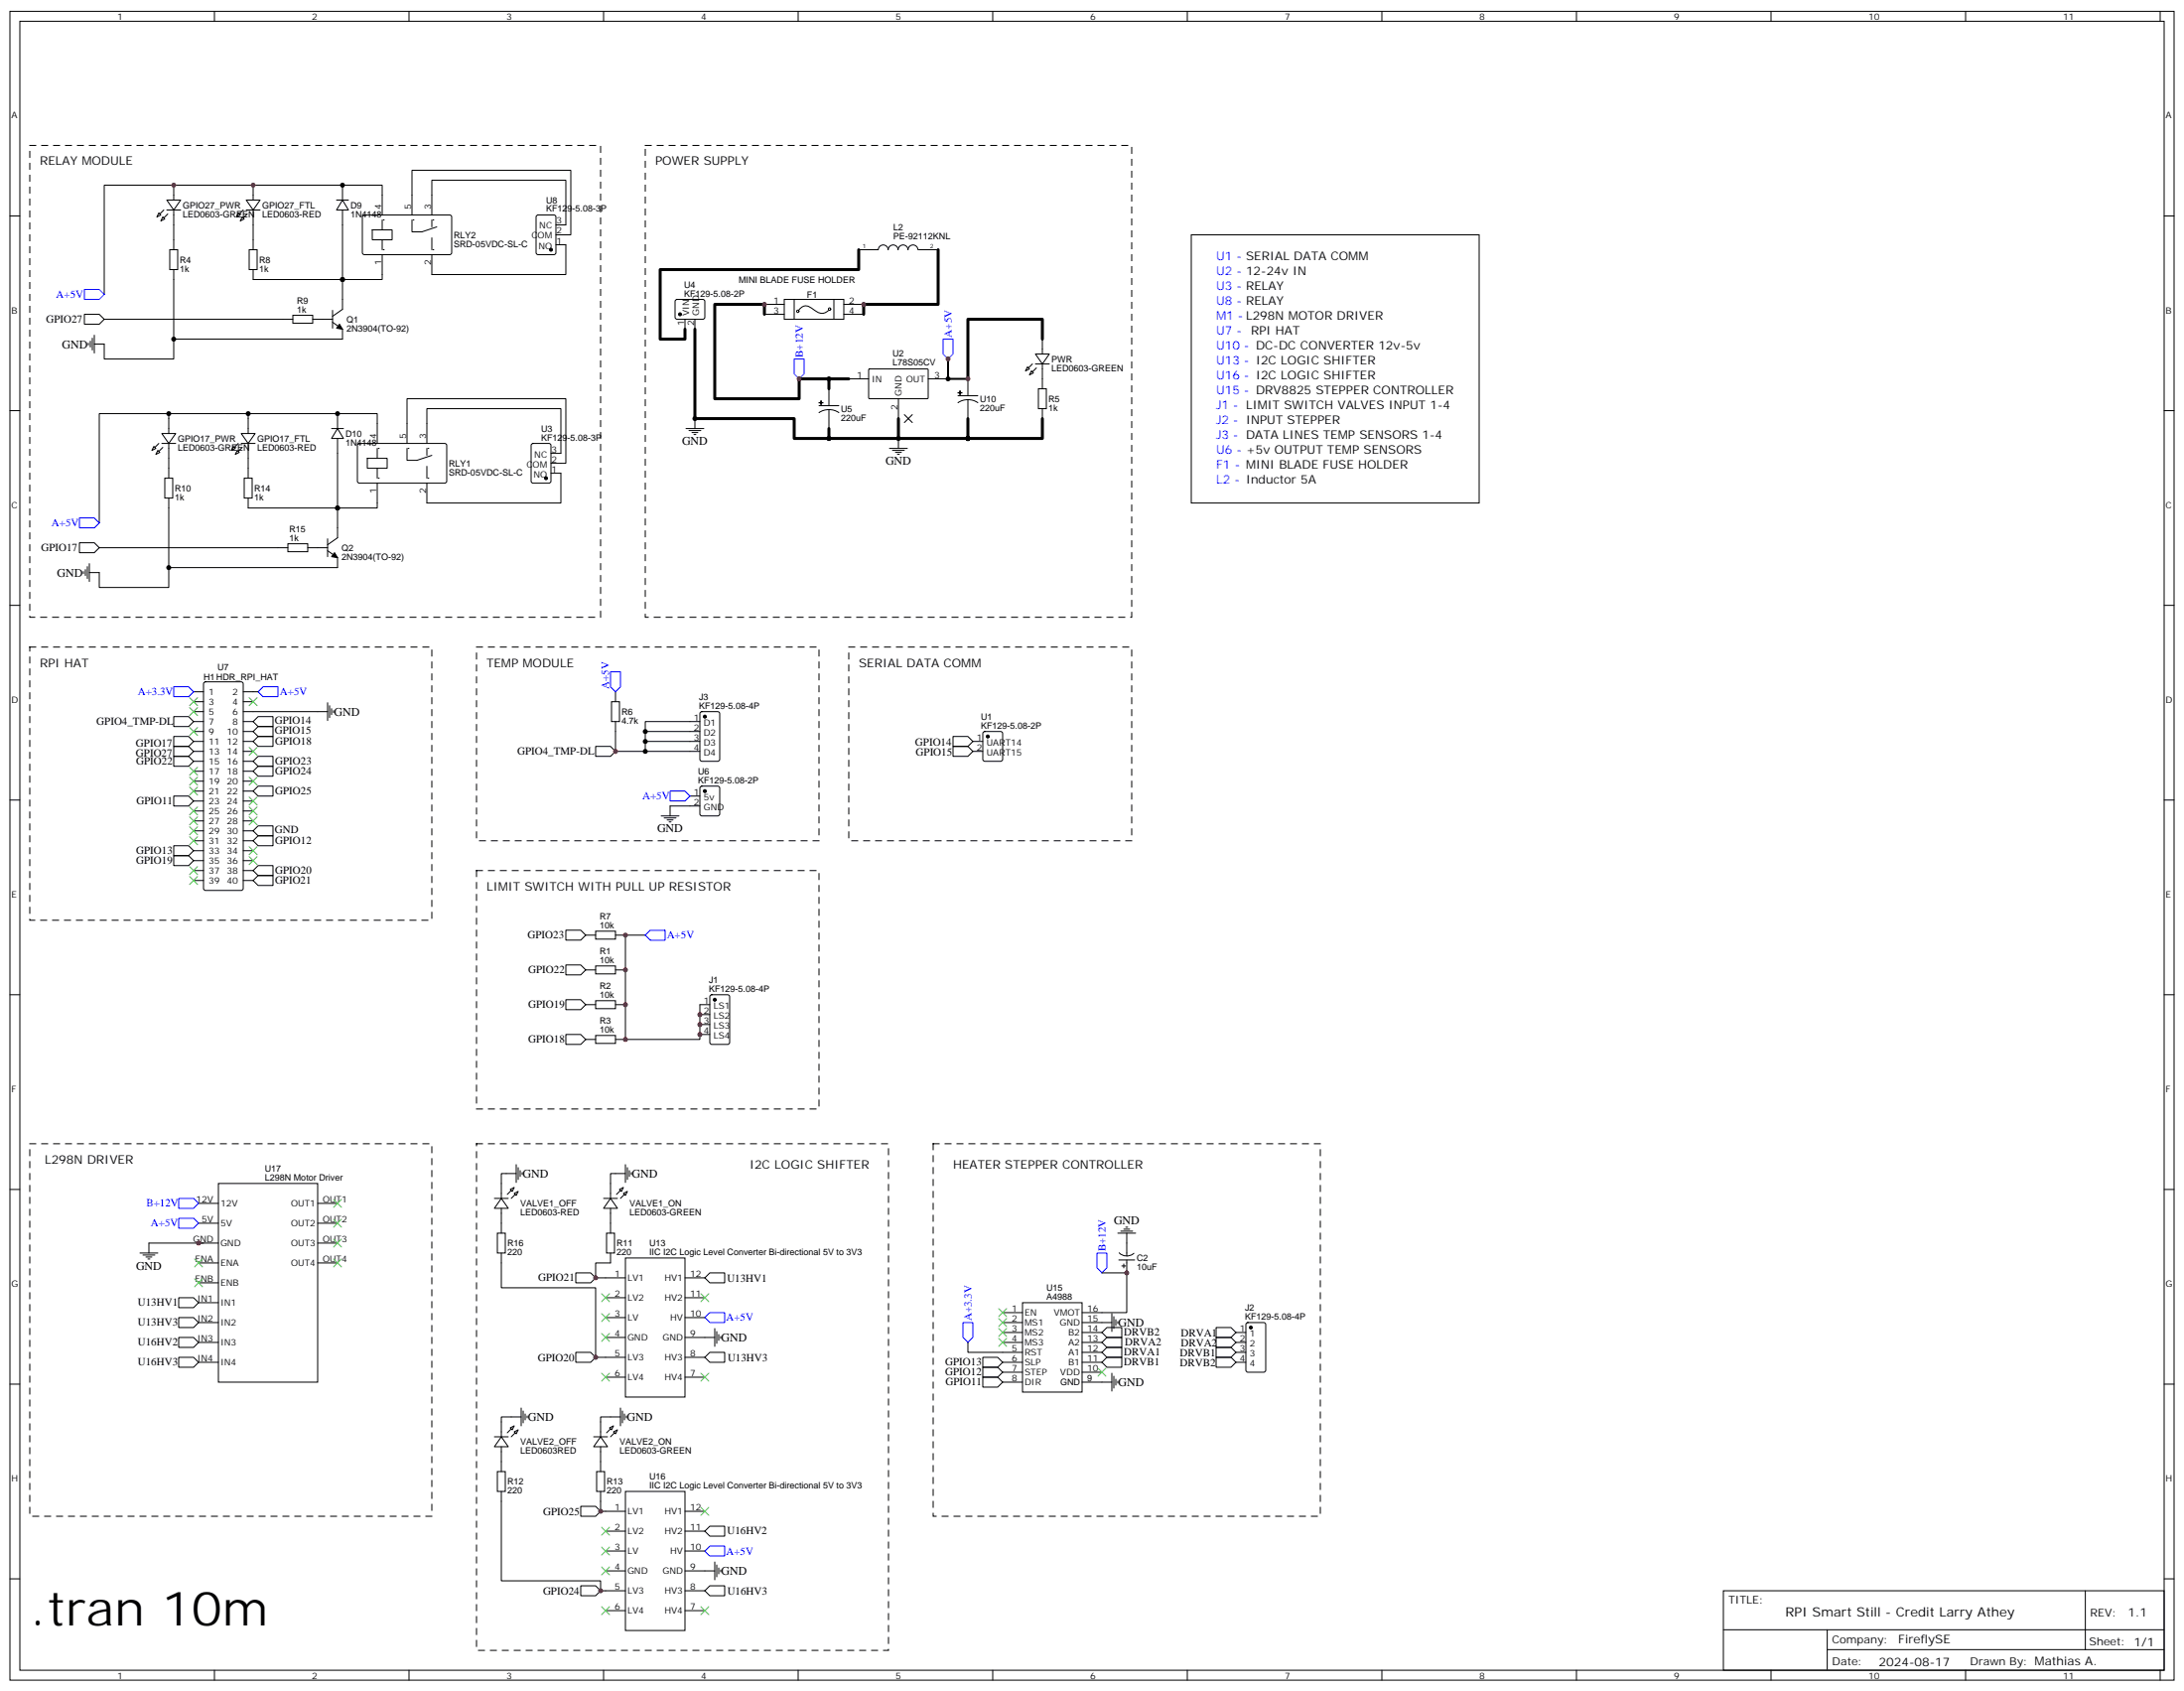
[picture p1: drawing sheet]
<svg xmlns="http://www.w3.org/2000/svg" width="776mm" height="601mm" viewBox="0 0 776 601" stroke-linecap="round" stroke-linejoin="round" font-family="sans-serif">
<g fill="none" stroke="#000" stroke-width=".35">
<path d="M3.5 4h769.1v592.7h-769.1zM7.1 7.5h762v585.7h-762zM76.2 4v3.5M145.3 4v3.5M214.5 4v3.5M283.6 4v3.5M352.8 4v3.5M421.9 4v3.5M491.1 4v3.5M560.2 4v3.5M629.4 4v3.5M698.5 4v3.5"/>
<path d="M767.6 4v3.5M3.5 76.7h3.6M56.4 75.6l.7 .7-1.4 .7zM57.9 77l.7 .8-1.5 .7zM59.3 71h4.9l-2.5 3.6zM59.3 74.6h4.9M61.7 65.8h-24.7v38.8M61.7 65.8h28.3M61.7 65.8v5.2M61.7 74.6v14.1M84.7 75.6l.7 .7-1.4 .7zM86.1 77l.7 .8-1.4 .7z"/>
<path d="M87.5 71h4.9l-2.4 3.6zM87.5 74.6h4.9M90 65.8h45.8v10.5M90 65.8v5.2M90 74.6v14.1M119.6 71h4.2M121.7 71l2.1 3.6h-4.2zM121.7 74.6v24.7h14.1v-8.8M121.7 65.8v5.2M129 76.5l.5-.2 30.6 .1 .4 .6-.1 13-.6 .5-30.6-.1-.4-.7v-12.7zM135.8 78.1v3.5M146.4 78.1v4.2h3.5l5.3-1.7"/>
<path d="M146.4 76.3v-15.8h56.4v22.9h-5.2M153.5 76.3v-12.3h47.6v15.9h-3.5M153.5 78.1v2.5M190.7 76.5l.5-.2h5.6l.7 .5 .1 12.9-.5 .7-5.9 .1-.6-.5-.1-13zM769.1 76.7h3.5M60.3 88.7h2.8v7h-2.8zM61.7 95.7v31.8h-24.7v-5.3h-3.5M88.5 88.7h2.9v7h-2.9zM90 95.7v3.6h31.7v10.6l-3.5 2.4M132.3 81.6h7v3.6h-7zM135.8 85.2v3.5M153.5 84.5v4.2"/>
<path d="M197.6 86.9h3.5v10.6h-47.6v-7M305.2 88.7h6.9a1.76 1.76 0 0 1 1.8-1.7 1.76 1.76 0 0 1 1.7 1.7 1.77 1.77 0 0 1 1.8-1.7 1.77 1.77 0 0 1 1.8 1.7 1.77 1.77 0 0 1 1.7-1.7 1.77 1.77 0 0 1 1.8 1.7 1.77 1.77 0 0 1 1.7-1.7 1.77 1.77 0 0 1 1.8 1.7M326.4 88.7h7M423.3 83.4h102.3v95.2h-102.3zM30 111.6h5.3l1.7 1.8-1.7 1.7h-5.3zM33.5 119v6.4M37 113.4h67.1M104.1 112h7v2.8h-7zM111.1 113.4h7.1M118.2 114.4l3.5 2.5v3.5h-60M118.2 110.2v6.4M240.1 106.5l.5-.2 9.4 .1 .5 .6-.1 6-.6 .4-9.5-.1-.4-.6v-5.7z"/>
<path d="M243.4 113.4v3.5M246.9 113.4v3.5M271.6 108.1h7.1M271.6 111.6h7.1M278.7 106.3h21.2v7.1h-21.2zM282.2 106.3v7.1M283.8 110.2a3.1 3.1 0 0 1 5.2-.4l.6 .5a3.3 3.3 0 0 0 4.8 0M296.3 106.3v7.1M299.9 108.1h7M299.9 111.6h7M31.4 121.8v.8M32.1 121.1v2.2"/>
<path d="M32.8 120.1v4.2M294.6 138.1v6M301.6 134.5h7.1M308.7 131.2l21-.1 .1 10.3-20.9 .1zM336.9 127.5v7h-7.1M344 134.5v6M365.1 130.3l.7 .7-1.4 .7zM366.5 131.7l.7 .7-1.4 .7zM367.9 125.7h5l-2.5 3.6zM367.9 129.3h5M369 138.1h2.8v7h-2.8zM370.4 120.4v5.3"/>
<path d="M370.4 129.3v8.8M3.5 145.8h3.6M54.7 158.5l.7 .7-1.4 .7zM56.1 159.9l.7 .8-1.4 .7zM57.5 154h4.9l-2.4 3.5zM57.5 157.5h4.9M60 154v-7.1h-24.7v38.8M60 146.9h28.2v7.1M60 157.5v12.3M82.9 158.5l.7 .7-1.4 .7zM84.3 159.9l.7 .8-1.4 .7zM85.7 154h5l-2.5 3.5z"/>
<path d="M85.7 157.5h5M88.2 146.9h45.9v10.6M88.2 157.5v12.3M117.8 152.2h4.3M119.9 152.2l2.2 3.5h-4.3zM119.9 155.7v24.7h14.2v-8.8M119.9 146.9v5.3M127.2 157.7l.5-.2h30.6l.4 .7v13l-.7 .4-30.6-.1-.4-.6v-12.7zM134.1 159.2v3.6M144.6 157.5v-15.9h56.5v22.9h-5.3M144.6 159.2v4.3h3.6l5.3-1.8M151.7 157.5v-12.4h47.6v15.9h-3.5"/>
<path d="M151.7 159.2v2.5M189 157.7l.4-.2h5.7l.6 .4 .1 13-.5 .6-5.9 .1-.6-.5-.1-12.9zM243.8 152.2h6.3M244.8 152.9h4.3M245.9 153.6h2.1M246.6 154.3h.7M246.9 148.7v3.5M291 144.1h7.1M294.6 145.5l-1.9 .2-1.7 .8M294.6 145.5l1.8 .2 1.7 .8M294.6 145.5v6.7M316.1 159.2h6.3"/>
<path d="M317.1 159.9h4.3M319.3 141.6v7.1M319.3 155.7v3.5M321.4 147.2l2.8 2.9M324.2 147.2l-2.8 2.9M340.4 140.5h7.1M344 142l-1.9 .2-1.7 .8M344 142l1.8 .2 1.7 .8M344 142v6.7M370.4 145.1v3.6M769.1 145.8h3.5M58.6 169.8h2.8v7.1h-2.8z"/>
<path d="M60 176.9v31.7h-24.7v-5.3h-3.6M86.8 169.8h2.8v7.1h-2.8zM88.2 176.9v3.5h31.7v10.6l-3.5 2.5M130.5 162.8h7.1v3.5h-7.1zM134.1 166.3v3.5M151.7 165.6v4.2M195.8 168.1h3.5v10.5h-47.6v-7M318.2 160.7h2.1M318.9 161.4h.7M28.2 192.8h5.3l1.8 1.7-1.8 1.8h-5.3zM35.3 194.5h67M102.3 193.1h7.1v2.8h-7.1z"/>
<path d="M109.4 194.5h7M116.4 195.6l3.5 2.4v3.6h-59.9M116.4 191.3v6.4M3.5 215h3.6M29.6 203v.7M30.3 202.3v2.1M31 201.2v4.3M31.7 200.2v6.3M769.1 215h3.5M61.7 254.5h5.3l1.8 1.8-1.8 1.7h-5.3zM68.8 252.7h3.5M68.8 245.7h3.5"/>
<path d="M68.8 249.2h3.5M68.8 256.3h3.5M68.8 259.8h3.5M72.6 242.4l.4-.3h12.7l.5 .3 .2 .5v72.6l-.2 .5-.5 .2h-12.7l-.5-.2-.2-.5v-72.6zM86.4 252.7h30M86.4 245.7h5.3M86.4 249.2h3.6M86.4 256.3h3.6M86.4 259.8h3.6M90 259.8l1.7-1.8h5.3v3.5h-5.3zM90 256.3l1.7-1.8h5.3v3.5h-5.3zM116.4 249.6v6.3"/>
<path d="M117.1 250.6v4.2M117.8 251.7v2.1M118.5 252.4v.7M217.3 249.2h2.8v7.1h-2.8zM218.7 256.3v10.5h10.6v-10.5h19.4M218.7 245.7v3.5M229.3 259.8h19.4M248.9 252.9l.5-.2h5.7l.6 .5 .1 16.5-.5 .6-5.9 .1-.6-.5-.1-16.5zM349.5 260l.5-.2h5.6l.7 .4v9.5l-.5 .6-5.8 .1-.7-.5-.1-9.4zM61.7 268.6h5.3l1.8 1.8-1.8 1.7h-5.3zM61.7 261.5h5.3l1.8 1.8-1.8 1.8h-5.3zM61.7 265.1h5.3l1.8 1.7-1.8 1.8h-5.3z"/>
<path d="M68.8 263.3h3.5M68.8 266.8h3.5M68.8 270.4h3.5M68.8 273.9h3.5M68.8 277.4h3.5M86.4 263.3h3.6M86.4 266.8h3.6M86.4 270.4h3.6M86.4 273.9h3.6M86.4 277.4h3.6M90 270.4l1.7-1.8h5.3v3.5h-5.3zM90 273.9l1.7-1.8h5.3v3.6h-5.3z"/>
<path d="M90 263.3l1.7-1.8h5.3v3.6h-5.3zM211.7 265.1h5.3l1.7 1.7-1.7 1.8h-5.3zM229.3 263.3h19.4M229.3 266.8h19.4M248.9 279.4l.5-.2h5.7l.6 .4 .1 9.5-.5 .6-5.9 .1-.6-.5-.1-9.4zM338.7 261.5h5.3l1.7 1.8-1.7 1.8h-5.3zM338.7 265.1h5.3l1.7 1.7-1.7 1.8h-5.3zM345.7 263.3h3.5M345.7 266.8h3.5M3.5 284.1h3.6M61.7 282.7h5.3l1.8 1.8-1.8 1.7h-5.3zM68.8 281h3.5"/>
<path d="M68.8 284.5h3.5M68.8 288h3.5M68.8 291.5h3.5M68.8 295.1h3.5M68.8 298.6h3.5M86.4 281h3.6M86.4 284.5h3.6M86.4 288h3.6M86.4 291.5h3.6M86.4 295.1h3.6M86.4 298.6h3.6M90 281l1.7-1.8h5.3v3.5h-5.3z"/>
<path d="M90 298.6l1.7-1.8h5.3v3.6h-5.3zM90 295.1l1.7-1.8h5.3v3.5h-5.3zM234.9 289.8h6.4M236 290.5h4.2M237.1 291.2h2.1M237.8 291.9h.7M245.2 282.7h3.5M248.7 286.2h-10.6v3.6M769.1 284.1h3.5M61.7 303.9h5.3l1.8 1.7-1.8 1.8h-5.3zM61.7 300.4h5.3l1.8 1.7-1.8 1.8h-5.3zM68.8 302.1h3.5"/>
<path d="M68.8 305.6h3.5M68.8 309.2h3.5M68.8 312.7h3.5M86.4 302.1h3.6M86.4 305.6h3.6M86.4 309.2h3.6M86.4 312.7h3.6M90 309.2l1.7-1.8h5.3v3.5h-5.3zM90 312.7l1.7-1.8h5.3v3.6h-5.3zM201.1 330.3h5.3l1.7 1.8-1.7 1.8h-5.3zM208.1 332.1h3.6M211.7 330.7h7v2.8h-7z"/>
<path d="M218.7 332.1h3.5M222.2 332.1h7.1M222.2 332.1v37h26.5v-1.7M3.5 353.3h3.6M201.1 342.7h5.3l1.7 1.8-1.7 1.7h-5.3zM201.1 355h5.3l1.7 1.8-1.7 1.8h-5.3zM208.1 356.8h3.6M208.1 344.5h3.6M211.7 343h7v2.9h-7zM211.7 355.4h7v2.8h-7zM218.7 356.8h3.5M218.7 344.5h3.5"/>
<path d="M252.2 356.8h-3.5v7.1M252.5 353.5l.4-.2h5.7l.6 .4 .1 16.5-.5 .7h-5.9l-.6-.5-.1-16.4zM769.1 353.3h3.5M201.1 367.4h5.3l1.7 1.7-1.7 1.8h-5.3zM208.1 369.1h3.6M211.7 367.7h7v2.9h-7zM218.7 369.1h3.5M248.7 360.3h3.5M248.7 363.9h3.5M248.7 367.4h3.5M248.7 363.9v3.5M183.4 416.8h-5.2v8.8"/>
<path d="M183.4 413.6v6.3M184.1 414.7v4.2M184.9 415.7v2.1M185.6 416.4v.7M222.2 416.8h-5.2v8.8M222.2 413.6v6.3M223 414.7v4.2M223.7 415.7v2.1M224.4 416.4v.7M3.5 422.4h3.6M70.6 434.4h7M70.6 427.4h7"/>
<path d="M77.6 420.3h35.3v70.6h-35.3zM112.9 434.4h7M112.9 427.4h7M175.7 425.6h4.9M176.7 437.9h2.9v7.1h-2.9zM178.2 425.6l2.4 3.5h-4.9zM178.2 429.1v8.8M181.3 422.4l1.4-.7-.7 1.4zM182.7 423.8l1.4-.7-.7 1.4zM214.5 425.6h4.9M215.5 437.9h2.9v7.1h-2.9zM217 425.6l2.4 3.5h-4.9z"/>
<path d="M217 429.1v8.8M220.1 422.4l1.4-.7-.7 1.4zM221.5 423.8l1.5-.7-.8 1.4zM397.2 437.9h6.4M398.3 437.2h4.2M399.3 436.5h2.2M400 435.8h.8M400.4 437.9v8.2M769.1 422.4h3.5M49.7 445h6.4M50.8 445.7h4.2M51.9 446.4h2.1"/>
<path d="M52.6 447.1h.7M70.6 455.6h7M70.6 448.5h7M77.6 441.5h-24.7v3.5M112.9 441.5h7M112.9 448.5h7M178.2 445v12.3h33.5v24.7M204.6 452h5.3l1.8 1.8-1.8 1.8h-5.3zM217 445v3.5h-5.3v5.3h10.5M222.2 446.8h21.2v49.3h-21.2zM243.4 453.8h7.1M250.5 453.8l1.7-1.8h5.3v3.6h-5.3z"/>
<path d="M391.6 452h8.8v14.2h-15.9M397.6 447.5h5.6M397.7 444.9a3.8 3.8 0 0 0 5.2 .2M398.6 449.6h1.4M399.3 448.9v1.4M400.4 447.5v4.5M63.5 460.9h5.3l1.8 1.7-1.8 1.8h-5.3zM63.5 467.9h5.3l1.8 1.8-1.8 1.8h-5.3zM63.5 475h5.3l1.8 1.7-1.8 1.8h-5.3zM70.6 476.7h7M70.6 469.7h7M70.6 462.6h7"/>
<path d="M215.2 460.9h7M215.2 467.9h7M215.2 475h7M243.4 460.9h7.1M243.4 467.9h7.1M243.4 475h10.6M254 471.8v6.4M254.7 472.9v4.2M255.4 473.9v2.1M256.1 474.6v.7M344 476.7v3.6h19.4M356.3 473.2h7.1"/>
<path d="M356.3 476.7h7.1M356.3 469.7h7.1M356.3 466.2h7.1M363.4 462.6h21.1v31.8h-21.1zM384.5 473.2h7.1M384.5 476.7h7.1M384.5 469.7h10.6M391.6 476.7l1.7-1.7h5.3v3.5h-5.3zM391.6 473.2l1.7-1.7h5.3v3.5h-5.3zM393.3 478.5h5.3v3.5h-5.3l-1.7-1.7zM395.1 466.5v6.4M395.8 467.6v4.2"/>
<path d="M396.5 468.6v2.1M397.2 469.3v.7M432.2 471.5h5.2l1.8 1.7-1.8 1.8h-5.2zM432.2 475h5.2l1.8 1.7-1.8 1.8h-5.2zM432.2 478.5h5.2l1.8 1.8-1.8 1.7h-5.2zM439.2 473.2h3.5M439.2 476.7h3.5M443 469.9l.4-.2h5.7l.6 .4 .1 16.5-.5 .7h-5.9l-.6-.4-.1-16.5zM3.5 491.6h3.6M63.5 482h5.3l1.8 1.8-1.8 1.8h-5.3zM70.6 483.8h7M204.6 480.3h5.3l1.8 1.7-1.8 1.8h-5.3z"/>
<path d="M211.7 482h10.5M215.2 489.1h7M243.4 482h7.1M243.4 489.1h7.1M250.5 482l1.7-1.7h5.3v3.5h-5.3zM349.2 489.1h5.3l1.8 1.8-1.8 1.7h-5.3zM349.2 485.6h5.3l1.8 1.7-1.8 1.8h-5.3zM349.2 482h5.3l1.8 1.8-1.8 1.8h-5.3zM356.3 483.8h7.1M356.3 487.3h7.1M356.3 490.9h7.1M384.5 480.3h7.1"/>
<path d="M384.5 483.8h7.1M384.5 487.3h7.1M384.5 490.9h10.6M393.3 482h5.3v3.6h-5.3l-1.7-1.8zM395.1 487.7v6.3M395.8 488.7v4.3M396.5 489.8v2.1M397.2 490.5v.7M432.2 482h5.2l1.8 1.8-1.8 1.8h-5.2zM439.2 480.3h3.5M439.2 483.8h3.5M769.1 491.6h3.5"/>
<path d="M175.7 510.3h4.9M178.2 510.3l2.4 3.5h-4.9zM178.2 513.8v8.8M181.3 507.1l1.4-.7-.7 1.4zM182.7 508.5l1.4-.7-.7 1.4zM185.2 503.2h-7v7.1M185.2 500v6.4M185.9 501.1v4.2M186.6 502.1v2.2M187.3 502.8v.8M211 510.3h4.9M213.4 510.3l2.5 3.5h-4.9z"/>
<path d="M213.4 513.8v8.8M216.6 507.1l1.4-.7-.7 1.4zM218 508.5l1.4-.7-.7 1.4zM220.5 503.2h-7.1v7.1M220.5 500v6.4M221.2 501.1v4.2M221.9 502.1v2.2M222.6 502.8v.8M176.7 522.6h2.9v7.1h-2.9zM178.2 529.7v31.7h35.2v3.5M206.4 535h5.3l1.7 1.7-1.7 1.8h-5.3zM212 522.6h2.8v7.1h-2.8z"/>
<path d="M213.4 536.7h8.8M213.4 529.7v7M222.2 529.7h21.2v49.3h-21.2zM243.4 536.7h7.1M215.2 543.8h7M215.2 550.8h7M215.2 557.9h7M243.4 543.8h7.1M243.4 550.8h7.1M243.4 557.9h10.6M250.5 543.8l1.7-1.8h5.3v3.5h-5.3zM254 554.7v6.4"/>
<path d="M254.7 555.8v4.2M255.4 556.8v2.1M256.1 557.5v.7M3.5 560.7h3.6M206.4 563.2h5.3l1.7 1.7-1.7 1.8h-5.3zM213.4 564.9h8.8M215.2 572h7M243.4 564.9h7.1M243.4 572h7.1M250.5 564.9l1.7-1.7h5.3v3.5h-5.3zM612.4 564.9h156.7v28.3h-156.7zM612.5 578.8h156.4"/>
<path d="M649.3 578.8v14.1M741 565l.1 20.8M769.1 560.7h3.5M76.2 593.2v3.5M145.3 593.2v3.5M214.5 593.2v3.5M283.6 593.2v3.5M352.8 593.2v3.5M421.9 593.2v3.5M491.1 593.2v3.5M560.2 593.2v3.5M629.4 593.2v3.5"/>
<path d="M649.3 585.8h119.6M698.5 593.2v3.5M767.6 593.2v3.5"/>
<circle cx="283.5" cy="110.6" r=".42"/>
<circle cx="294.8" cy="109.8" r=".44"/>
</g>
<path d="M10.6 51.6h202.8v167.6h-202.8zM229.3 51.6h172.9v167.6h-172.9zM10.6 229.8h142.9v97h-142.9zM169.3 229.8h121.7v68.8h-121.7zM301.6 229.8h100.6v68.8h-100.6zM169.3 309.2h121.7v84.6h-121.7zM10.6 406.2h142.9v132.3h-142.9zM169.3 406.2h146.4v179.9h-146.4zM331.6 406.2h137.6v132.3h-137.6z" fill="none" stroke="#000" stroke-width=".35" stroke-dasharray="2.1 2.1"/>
<path d="M305.2 88.7v7h-70.6v24.7h8.8v-3.5M333.4 88.7v19.4h-26.5v3.5M246.9 116.9v31.8h35.3v7h37.1v-7M271.6 111.6v-3.5h-17.6v33.5h30v-7.1h17.6M294.6 134.5v3.6M370.4 120.4v-7h-26.4v21.1M294.6 152.2v3.5M344 148.7v7M370.4 148.7v7h-51.1" fill="none" stroke="#000" stroke-width="1.1"/>
<path d="M336.9 127.5v7h7.1" fill="none" stroke="#000" stroke-width=".71"/>
<g fill="#000" stroke="#000" stroke-width=".35">
<path d="M56.8 76l1.4-1.4zM59.6 76l-1.4 1.4zM85 76l1.4-1.4zM87.8 76l-1.4 1.4zM120.6 115.1l1.1 1.8-2.1-.3zM340.4 139.5h1.4zM341.1 138.8l.1 1.4zM366.9 129.3l-1.4 1.4zM368.3 130.7l-1.4 1.4zM56.4 157.5l-1.4 1.4zM57.9 158.9l-1.5 1.4zM84.7 157.5l-1.4 1.4z"/>
<path d="M84.7 160.3l1.4-1.4zM291 143l1.5 .1zM291.7 142.3l.1 1.4zM118.9 196.3l1 1.7-2.1-.3zM180.3 424.2l1.4-1.4zM183.1 424.2l-1.4 1.4zM219.1 424.2l1.4-1.4zM220.5 425.6l1.4-1.4zM180.3 508.8l1.4-1.4zM181.7 510.3l1.4-1.5zM215.5 508.8l1.5-1.4zM217 510.3l1.4-1.5z"/>
<circle cx="195.8" cy="88.7" r=".53"/>
<circle cx="241.7" cy="111.6" r=".53"/>
<circle cx="194" cy="169.8" r=".53"/>
<circle cx="250.5" cy="254.5" r=".53"/>
<circle cx="351" cy="261.5" r=".53"/>
<circle cx="250.5" cy="281" r=".53"/>
<circle cx="254" cy="355" r=".53"/>
<circle cx="444.5" cy="471.5" r=".53"/>
</g>
<g fill="#000">
<circle cx="121.7" cy="65.8" r=".88"/>
<circle cx="136.2" cy="78.1" r=".18"/>
<circle cx="146.8" cy="78.1" r=".18"/>
<circle cx="153.8" cy="78.1" r=".18"/>
<circle cx="121.7" cy="99.3" r=".88"/>
<circle cx="136.2" cy="88.7" r=".18"/>
<circle cx="153.8" cy="88.7" r=".18"/>
<circle cx="61.7" cy="120.4" r=".88"/>
<circle cx="336.9" cy="134.5" r=".88"/>
<circle cx="60" cy="146.9" r=".88"/>
<circle cx="88.2" cy="146.9" r=".88"/>
<circle cx="119.9" cy="146.9" r=".88"/>
<circle cx="134.4" cy="159.2" r=".18"/>
<circle cx="145" cy="159.2" r=".18"/>
<circle cx="152" cy="159.2" r=".18"/>
<circle cx="246.9" cy="148.7" r=".88"/>
<circle cx="294.6" cy="155.7" r=".88"/>
<circle cx="319.3" cy="155.7" r=".88"/>
<circle cx="344" cy="155.7" r=".88"/>
<circle cx="134.4" cy="169.8" r=".18"/>
<circle cx="152" cy="169.8" r=".18"/>
<circle cx="119.9" cy="180.4" r=".88"/>
<circle cx="60" cy="201.6" r=".88"/>
<circle cx="229.3" cy="259.8" r=".88"/>
<circle cx="229.3" cy="266.8" r=".88"/>
<circle cx="229.3" cy="263.3" r=".88"/>
</g>
<g fill="none" stroke="#00f" stroke-width=".35">
<path d="M30 102.8h5.3l1.7 1.8-1.7 1.7h-5.3zM282.2 127.5h3.6v5.3l-1.8 1.7-1.8-1.7zM335.1 120.4h3.6v5.3l-1.8 1.8-1.8-1.8zM28.2 183.9h5.3l1.8 1.8-1.8 1.8h-5.3zM217 238.6h3.5v5.3l-1.8 1.8-1.7-1.8zM61.7 243.9h5.3l1.8 1.8-1.8 1.7h-5.3zM93.5 243.9h5.3v3.5h-5.3l-1.8-1.7zM238.1 281h5.3l1.8 1.7-1.8 1.8h-5.3zM229.3 332.1l1.8-1.8h5.3v3.6h-5.3zM63.5 425.6h5.3l1.8 1.8-1.8 1.7h-5.3zM63.5 432.6h5.3l1.8 1.8-1.8 1.8h-5.3zM389.8 445h3.5v5.3l-1.7 1.7-1.8-1.7z"/>
<path d="M250.5 467.9l1.7-1.7h5.3v3.5h-5.3zM342.2 469.7h3.5v5.3l-1.7 1.7-1.8-1.7zM250.5 550.8l1.7-1.7h5.3v3.5h-5.3z"/>
</g>
<g fill="none" stroke="#3c3" stroke-width=".35">
<path d="M67.4 251.3l2.8 2.8M67.4 247.8l2.8 2.8M67.4 258.4l2.8 2.8M70.2 251.3l-2.8 2.8M70.2 247.8l-2.8 2.8M70.2 258.4l-2.8 2.8M88.5 247.8l2.9 2.8M91.4 247.8l-2.9 2.8M67.4 272.5l2.8 2.8M67.4 276l2.8 2.8M67.4 279.5l2.8 2.9M70.2 272.5l-2.8 2.8"/>
<path d="M70.2 276l-2.8 2.8M70.2 279.5l-2.8 2.9M88.5 265.4l2.9 2.9M88.5 276l2.9 2.8M91.4 265.4l-2.9 2.9M91.4 276l-2.9 2.8M67.4 286.6l2.8 2.8M67.4 290.1l2.8 2.8M67.4 293.7l2.8 2.8M67.4 297.2l2.8 2.8M70.2 286.6l-2.8 2.8M70.2 290.1l-2.8 2.8"/>
<path d="M70.2 293.7l-2.8 2.8M70.2 297.2l-2.8 2.8M88.5 290.1l2.9 2.8M88.5 286.6l2.9 2.8M88.5 283.1l2.9 2.8M91.4 290.1l-2.9 2.8M91.4 286.6l-2.9 2.8M91.4 283.1l-2.9 2.8M67.4 307.8l2.8 2.8M67.4 311.3l2.8 2.8M70.2 311.3l-2.8 2.8M70.2 307.8l-2.8 2.8"/>
<path d="M88.5 300.7l2.9 2.8M88.5 304.2l2.9 2.9M91.4 304.2l-2.9 2.9M91.4 300.7l-2.9 2.8M118.5 433l2.9 2.8M118.5 425.9l2.9 2.9M121.4 433l-2.9 2.8M121.4 425.9l-2.9 2.9M69.1 447.1l2.9 2.8M69.1 454.2l2.9 2.8M72 447.1l-2.9 2.8M72 454.2l-2.9 2.8"/>
<path d="M118.5 447.1l2.9 2.8M118.5 440.1l2.9 2.8M121.4 447.1l-2.9 2.8M121.4 440.1l-2.9 2.8M213.8 459.5l2.8 2.8M216.6 459.5l-2.8 2.8M249.1 459.5l2.8 2.8M251.9 459.5l-2.8 2.8M213.8 466.5l2.8 2.8M213.8 473.6l2.8 2.8M216.6 466.5l-2.8 2.8M216.6 473.6l-2.8 2.8"/>
<path d="M354.9 475.3l2.8 2.9M354.9 471.8l2.8 2.8M354.9 468.3l2.8 2.8M354.9 464.7l2.8 2.9M357.7 464.7l-2.8 2.9M357.7 475.3l-2.8 2.9M357.7 471.8l-2.8 2.8M357.7 468.3l-2.8 2.8M213.8 487.7l2.8 2.8M216.6 487.7l-2.8 2.8M249.1 487.7l2.8 2.8M251.9 487.7l-2.8 2.8"/>
<path d="M390.2 485.9l2.8 2.8M393 485.9l-2.8 2.8M249.1 535.3l2.8 2.8M251.9 535.3l-2.8 2.8M213.8 542.4l2.8 2.8M213.8 549.4l2.8 2.8M213.8 556.5l2.8 2.8M216.6 542.4l-2.8 2.8M216.6 549.4l-2.8 2.8M216.6 556.5l-2.8 2.8M213.8 570.6l2.8 2.8M216.6 570.6l-2.8 2.8"/>
<path d="M249.1 570.6l2.8 2.8M251.9 570.6l-2.8 2.8"/>
</g>
<g fill="#c00">
<circle cx="336.9" cy="127.5" r=".88"/>
<circle cx="218.7" cy="266.8" r=".88"/>
<circle cx="211.7" cy="453.8" r=".88"/>
<circle cx="211.7" cy="482" r=".88"/>
<circle cx="213.4" cy="536.7" r=".88"/>
<circle cx="213.4" cy="564.9" r=".88"/>
</g>
<circle cx="294.6" cy="134.5" r=".88" fill="#000"/>
<g fill="#c00">
<circle cx="271.6" cy="108.1" r=".88"/>
<circle cx="344" cy="134.5" r=".88"/>
<circle cx="222.3" cy="332.1" r=".88"/>
<circle cx="222.3" cy="344.5" r=".88"/>
<circle cx="222.3" cy="356.8" r=".88"/>
<circle cx="222.3" cy="369.1" r=".88"/>
<circle cx="400.4" cy="452" r=".88"/>
<circle cx="90" cy="65.8" r=".88"/>
<circle cx="61.7" cy="65.8" r=".88"/>
<circle cx="284" cy="134.5" r=".88"/>
<circle cx="306.9" cy="108.1" r=".88"/>
<circle cx="70.6" cy="441.5" r=".88"/>
<circle cx="248.7" cy="367.4" r=".88"/>
<circle cx="248.7" cy="363.9" r=".88"/>
<circle cx="248.7" cy="360.3" r=".88"/>
</g>
<text font-size="16.9" x="10.6" y="577.3">.tran 10m</text>
<text font-size="4.6" x="634.5" y="574">RPI Smart Still - Credit Larry Athey</text>
<g font-size="4.2">
<text x="14.1" y="58.7">RELAY MODULE</text>
<text x="232.8" y="58.7">POWER SUPPLY</text>
<text x="444.5" y="118.7">RPI HAT</text>
<text x="22" y="123.6">GND</text>
<text x="242.4" y="157.8">GND</text>
<text x="314.7" y="164.9">GND</text>
<text x="20.3" y="204.8">GND</text>
<text x="14.1" y="236.9">RPI HAT</text>
<text x="172.9" y="236.9">TEMP MODULE</text>
<text x="305.2" y="236.9">SERIAL DATA COMM</text>
<text x="118.7" y="254.2">GND</text>
<text x="233.5" y="295.4">GND</text>
<text x="172.9" y="316.2">LIMIT SWITCH WITH PULL UP RESISTOR</text>
<text x="15.9" y="413.2">L298N DRIVER</text>
<text x="185.7" y="418.2">GND</text>
<text x="224.5" y="418.2">GND</text>
<text x="266.3" y="415">I2C LOGIC SHIFTER</text>
<text x="338.7" y="415">HEATER STEPPER CONTROLLER</text>
<text x="395.8" y="434.7">GND</text>
<text x="48.3" y="451.1">GND</text>
<text x="397.4" y="471.1">GND</text>
<text x="256.3" y="476.4">GND</text>
<text x="397.4" y="492.3">GND</text>
<text x="187.6" y="504.6">GND</text>
<text x="222.8" y="504.6">GND</text>
<text x="256.3" y="559.3">GND</text>
<text x="756.2" y="574.2">1.1</text>
<text x="674.6" y="583.8">FireflySE</text>
<text x="667.7" y="591.6">2024-08-17</text>
</g>
<g font-size="4.2" fill="#00f">
<text x="432.2" y="92.2">U1 - SERIAL DATA COMM</text>
<text x="432.2" y="97.5">U2 - 12-24v IN</text>
<text x="432.2" y="102.8">U3 - RELAY</text>
<text x="432.2" y="108.1">U8 - RELAY</text>
<text x="432.2" y="113.4">M1 - L298N MOTOR DRIVER</text>
<text x="432.2" y="118.7">U7 -</text>
<text x="432.2" y="124">U10 - DC-DC CONVERTER 12v-5v</text>
<text x="432.2" y="129.3">U13 - I2C LOGIC SHIFTER</text>
<text x="432.2" y="134.5">U16 - I2C LOGIC SHIFTER</text>
<text x="432.2" y="139.8">U15 - DRV8825 STEPPER CONTROLLER</text>
<text x="432.2" y="145.1">J1 - LIMIT SWITCH VALVES INPUT 1-4</text>
<text x="432.2" y="150.4">J2 - INPUT STEPPER</text>
<text x="432.2" y="155.7">J3 - DATA LINES TEMP SENSORS 1-4</text>
<text x="432.2" y="161">U6 - +5v OUTPUT TEMP SENSORS</text>
<text x="432.2" y="166.3">F1 - MINI BLADE FUSE HOLDER</text>
<text x="432.2" y="171.6">L2 - Inductor 5A</text>
</g>
<g font-size="3.9" fill="#00f">
<text x="20" y="105.8">A+5V</text>
<text x="338.2" y="119.8" transform="rotate(-90 338.2 119.8)">A+5V</text>
<text x="285.3" y="126.9" transform="rotate(-90 285.3 126.9)">B+12V</text>
<text x="18.3" y="186.9">A+5V</text>
<text x="216.4" y="244.6" transform="rotate(-90 216.4 244.6)">A+5V</text>
<text x="48.9" y="246.8">A+3.3V</text>
<text x="99.5" y="247">A+5V</text>
<text x="228.3" y="283.9">A+5V</text>
<text x="237" y="333.4">A+5V</text>
<text x="52" y="428.6">B+12V</text>
<text x="53.6" y="435.7">A+5V</text>
<text x="392.9" y="444.4" transform="rotate(-90 392.9 444.4)">B+12V</text>
<text x="258" y="469.2">A+5V</text>
<text x="345.3" y="469.1" transform="rotate(-90 345.3 469.1)">A+3.3V</text>
<text x="258" y="552.1">A+5V</text>
</g>
<g font-size="3.9">
<text x="16.4" y="114.6">GPIO27</text>
<text x="14.6" y="195.8">GPIO17</text>
<text x="34.3" y="257.6">GPIO4_TMP-DL</text>
<text x="97.7" y="257.1">GPIO14</text>
<text x="97.7" y="260.6">GPIO15</text>
<text x="48.3" y="265.1">GPIO17</text>
<text x="48.3" y="268.6">GPIO27</text>
<text x="97.8" y="264.6">GPIO18</text>
<text x="183.9" y="268.1">GPIO4_TMP-DL</text>
<text x="325.2" y="265">GPIO14</text>
<text x="325.5" y="268.5">GPIO15</text>
<text x="48.4" y="271.6">GPIO22</text>
<text x="97.8" y="271.6">GPIO23</text>
<text x="97.8" y="275.2">GPIO24</text>
<text x="48.5" y="285.8">GPIO11</text>
<text x="97.8" y="282.2">GPIO25</text>
<text x="97.7" y="295.9">GND</text>
<text x="97.8" y="299.9">GPIO12</text>
<text x="48.4" y="303.4">GPIO13</text>
<text x="48.4" y="306.9">GPIO19</text>
<text x="97.8" y="310.5">GPIO20</text>
<text x="97.7" y="313.8">GPIO21</text>
<text x="187.5" y="333.4">GPIO23</text>
<text x="187.8" y="345.7">GPIO22</text>
<text x="187.8" y="358.1">GPIO19</text>
<text x="187.8" y="370.4">GPIO18</text>
<text x="191.3" y="455">GPIO21</text>
<text x="258.4" y="455.2">U13HV1</text>
<text x="49" y="463.8">U13HV1</text>
<text x="49" y="470.9">U13HV3</text>
<text x="49" y="478">U16HV2</text>
<text x="399.4" y="474.4">DRVB2</text>
<text x="399.8" y="477.9">DRVA2</text>
<text x="419.6" y="474.5">DRVA1</text>
<text x="419.6" y="478">DRVA2</text>
<text x="49" y="485">U16HV3</text>
<text x="191.1" y="483.3">GPIO20</text>
<text x="258.6" y="483.3">U13HV3</text>
<text x="335.9" y="485">GPIO13</text>
<text x="399.4" y="481.5">DRVA1</text>
<text x="399.4" y="485">DRVB1</text>
<text x="419.3" y="481.5">DRVB1</text>
<text x="419.3" y="485.1">DRVB2</text>
<text x="335.9" y="488.6">GPIO12</text>
<text x="336" y="492.1">GPIO11</text>
<text x="193" y="538">GPIO25</text>
<text x="258.4" y="545">U16HV2</text>
<text x="193" y="566.2">GPIO24</text>
<text x="258.5" y="566.3">U16HV3</text>
<text x="614.2" y="569.5">TITLE:</text>
<text x="742.8" y="574.2">REV:</text>
<text x="651.1" y="583.7">Company:</text>
<text x="742.5" y="584.3">Sheet: 1/1</text>
<text x="651.1" y="591.4">Date:</text>
<text x="700.1" y="591.5">Drawn By: Mathias A.</text>
</g>
<g font-size="3.2">
<text x="41.6" y="7">1</text>
<text x="110.8" y="7">2</text>
<text x="179.9" y="7">3</text>
<text x="249.1" y="7">4</text>
<text x="318.2" y="7">5</text>
<text x="387.3" y="7">6</text>
<text x="456.5" y="7">7</text>
<text x="525.6" y="7">8</text>
<text x="594.8" y="7">9</text>
<text x="663.9" y="7">10</text>
<text x="733.1" y="7">11</text>
<text x="4.1" y="42.1">A</text>
<text x="769.6" y="42.1">A</text>
<text x="64.9" y="77.1">LED0603-GREEN</text>
<text x="64.9" y="73.9">GPIO27_PWR</text>
<text x="93.1" y="77.1">LED0603-RED</text>
<text x="93.1" y="73.9">GPIO27_FTL</text>
<text x="124.5" y="77.2">1N4148</text>
<text x="124.5" y="73.9">D9</text>
<text x="135.5" y="74.6" transform="rotate(-90 135.5 74.6)">4</text>
<text x="146" y="74.6" transform="rotate(-90 146 74.6)">5</text>
<text x="153.1" y="74.6" transform="rotate(-90 153.1 74.6)">3</text>
<text x="194" y="75.3">KF129-5.08-3P</text>
<text x="194" y="72.1">U8</text>
<text x="191.7" y="81.3">NC</text>
<text x="197.7" y="83">2</text>
<text x="197.7" y="79.5">3</text>
<text x="317.4" y="81.6">L2</text>
<text x="161.2" y="87.7">SRD-05VDC-SL-C</text>
<text x="161.2" y="84.5">RLY2</text>
<text x="188.9" y="84.8">COM</text>
<text x="191.4" y="88.3">NO</text>
<text x="197.7" y="86.6">1</text>
<text x="317.4" y="84.8">PE-92112KNL</text>
<text x="63.9" y="93.4">R4</text>
<text x="92.1" y="93.4">R8</text>
<text x="135.5" y="94.2" transform="rotate(-90 135.5 94.2)">1</text>
<text x="153.1" y="94.2" transform="rotate(-90 153.1 94.2)">2</text>
<text x="63.9" y="96.5">1k</text>
<text x="92.1" y="96.5">1k</text>
<text x="262.5" y="100.4">MINI BLADE FUSE HOLDER</text>
<text x="105.5" y="107.8">R9</text>
<text x="243.1" y="105.3">KF129-5.08-2P</text>
<text x="243.1" y="102.1">U4</text>
<text x="274.9" y="107.7">1</text>
<text x="286.8" y="105.7">F1</text>
<text x="301.6" y="107.7">2</text>
<text x="4.1" y="111.3">B</text>
<text x="105.5" y="110.9">1k</text>
<text x="244.8" y="112.1" transform="rotate(-90 244.8 112.1)">VIN</text>
<text x="248.4" y="112.1" transform="rotate(-90 248.4 112.1)">GND</text>
<text x="274.9" y="111.3">3</text>
<text x="301.6" y="111.3">4</text>
<text x="769.6" y="111.3">B</text>
<text x="123.1" y="117.7">2N3904(TO-92)</text>
<text x="123.1" y="114.5">Q1</text>
<text x="243.1" y="115.6" transform="rotate(-90 243.1 115.6)">1</text>
<text x="246.6" y="115.6" transform="rotate(-90 246.6 115.6)">2</text>
<text x="317.2" y="129.9">L78S05CV</text>
<text x="317.2" y="126.7">U2</text>
<text x="373.6" y="131.8">LED0603-GREEN</text>
<text x="373.7" y="128.6">PWR</text>
<text x="304.5" y="134.2">1</text>
<text x="309.7" y="135.6">IN</text>
<text x="322" y="135.6">OUT</text>
<text x="332" y="134.2">3</text>
<text x="320.3" y="140.5" transform="rotate(-90 320.3 140.5)">GND</text>
<text x="348.2" y="142.8">U10</text>
<text x="372.5" y="142.8">R5</text>
<text x="298.8" y="149.5">220uF</text>
<text x="298.8" y="146.3">U5</text>
<text x="318.9" y="145.7" transform="rotate(-90 318.9 145.7)">2</text>
<text x="348.2" y="145.9">220uF</text>
<text x="372.5" y="145.9">1k</text>
<text x="122.8" y="155.1">D10</text>
<text x="133.7" y="155.7" transform="rotate(-90 133.7 155.7)">4</text>
<text x="144.3" y="155.7" transform="rotate(-90 144.3 155.7)">5</text>
<text x="151.3" y="155.7" transform="rotate(-90 151.3 155.7)">3</text>
<text x="192.3" y="153.3">U3</text>
<text x="63.1" y="160">LED0603-GREEN</text>
<text x="63.1" y="156.8">GPIO17_PWR</text>
<text x="91.4" y="160">LED0603-RED</text>
<text x="91.4" y="156.8">GPIO17_FTL</text>
<text x="122.8" y="158.3">1N4148</text>
<text x="192.3" y="156.4">KF129-5.08-3P</text>
<text x="196" y="160.7">3</text>
<text x="159.5" y="165.7">RLY1</text>
<text x="187.1" y="165.9">COM</text>
<text x="189.9" y="162.4">NC</text>
<text x="196" y="167.7">1</text>
<text x="196" y="164.2">2</text>
<text x="159.5" y="168.8">SRD-05VDC-SL-C</text>
<text x="189.6" y="169.5">NO</text>
<text x="62.1" y="177.7">1k</text>
<text x="62.1" y="174.5">R10</text>
<text x="90.3" y="177.7">1k</text>
<text x="90.3" y="174.5">R14</text>
<text x="133.7" y="175.4" transform="rotate(-90 133.7 175.4)">1</text>
<text x="151.3" y="175.4" transform="rotate(-90 151.3 175.4)">2</text>
<text x="4.1" y="180.4">C</text>
<text x="769.6" y="180.4">C</text>
<text x="102.8" y="188.9">R15</text>
<text x="102.8" y="192.1">1k</text>
<text x="121.4" y="195.7">Q2</text>
<text x="121.4" y="198.9">2N3904(TO-92)</text>
<text x="77.3" y="238">U7</text>
<text x="72.3" y="241.5">H1HDR_RPI_HAT</text>
<text x="4.1" y="249.6">D</text>
<text x="74.1" y="246.7">1</text>
<text x="74.1" y="250.3">3</text>
<text x="82.6" y="246.7">2</text>
<text x="82.6" y="250.3">4</text>
<text x="248.4" y="251.7">KF129-5.08-4P</text>
<text x="248.4" y="248.5">J3</text>
<text x="769.6" y="249.6">D</text>
<text x="74.1" y="253.8">5</text>
<text x="74.1" y="257.3">7</text>
<text x="82.6" y="253.8">6</text>
<text x="82.6" y="257.3">8</text>
<text x="220.8" y="257.1">4.7k</text>
<text x="220.8" y="253.9">R6</text>
<text x="246.5" y="255.9">1</text>
<text x="250" y="257.7">D1</text>
<text x="348.6" y="255.6">U1</text>
<text x="74.1" y="260.8">9</text>
<text x="80.6" y="260.8">10</text>
<text x="246.5" y="259.4">2</text>
<text x="246.5" y="263">3</text>
<text x="250" y="261.2">D2</text>
<text x="347.1" y="263">1</text>
<text x="348.6" y="258.7">KF129-5.08-2P</text>
<text x="74.1" y="264.4">11</text>
<text x="74.1" y="267.9">13</text>
<text x="80.6" y="264.4">12</text>
<text x="80.6" y="267.9">14</text>
<text x="246.5" y="266.5">4</text>
<text x="250" y="264.7">D3</text>
<text x="250" y="268.3">D4</text>
<text x="347.1" y="266.5">2</text>
<text x="350.6" y="264.7">UART14</text>
<text x="350.6" y="268.3">UART15</text>
<text x="74.1" y="271.4">15</text>
<text x="74.1" y="275">17</text>
<text x="80.6" y="271.4">16</text>
<text x="80.6" y="275">18</text>
<text x="248" y="275">U6</text>
<text x="74.1" y="278.5">19</text>
<text x="80.6" y="278.5">20</text>
<text x="248" y="278.1">KF129-5.08-2P</text>
<text x="74.1" y="282">21</text>
<text x="74.1" y="285.5">23</text>
<text x="80.6" y="282">22</text>
<text x="80.6" y="285.5">24</text>
<text x="246.5" y="282.4">1</text>
<text x="246.5" y="285.9">2</text>
<text x="250" y="284.1">5v</text>
<text x="250" y="287.7">GND</text>
<text x="74.1" y="289.1">25</text>
<text x="74.1" y="292.6">27</text>
<text x="80.6" y="289.1">26</text>
<text x="80.6" y="292.6">28</text>
<text x="74.1" y="296.1">29</text>
<text x="74.1" y="299.6">31</text>
<text x="80.6" y="296.1">30</text>
<text x="80.6" y="299.6">32</text>
<text x="74.1" y="303.2">33</text>
<text x="80.6" y="303.2">34</text>
<text x="74.1" y="306.7">35</text>
<text x="74.1" y="310.2">37</text>
<text x="80.6" y="306.7">36</text>
<text x="80.6" y="310.2">38</text>
<text x="74.1" y="313.8">39</text>
<text x="80.6" y="313.8">40</text>
<text x="4.1" y="318.7">E</text>
<text x="769.6" y="318.7">E</text>
<text x="213.1" y="329.6">10k</text>
<text x="213.1" y="326.5">R7</text>
<text x="213.1" y="342">10k</text>
<text x="213.1" y="338.8">R1</text>
<text x="213.1" y="351.2">R2</text>
<text x="251.9" y="352.2">KF129-5.08-4P</text>
<text x="251.9" y="349.1">J1</text>
<text x="213.1" y="354.3">10k</text>
<text x="250" y="356.4">1</text>
<text x="250" y="360">2</text>
<text x="253.5" y="358.2">LS1</text>
<text x="213.1" y="363.5">R3</text>
<text x="250" y="363.5">3</text>
<text x="253.5" y="361.7">LS2</text>
<text x="253.5" y="365.3">LS3</text>
<text x="213.1" y="366.7">10k</text>
<text x="250" y="367">4</text>
<text x="253.5" y="368.8">LS4</text>
<text x="4.1" y="387.8">F</text>
<text x="769.6" y="387.8">F</text>
<text x="94.1" y="419.2">L298N Motor Driver</text>
<text x="94.1" y="416.1">U17</text>
<text x="69.6" y="427">12V</text>
<text x="78.3" y="428.4">12V</text>
<text x="103.4" y="428.4">OUT1</text>
<text x="114.7" y="427">OUT1</text>
<text x="184.9" y="431.6">LED0603-RED</text>
<text x="184.9" y="428.5">VALVE1_OFF</text>
<text x="223.7" y="431.6">LED0603-GREEN</text>
<text x="223.7" y="428.5">VALVE1_ON</text>
<text x="71.7" y="434.1">5V</text>
<text x="78.3" y="435.5">5V</text>
<text x="103.4" y="435.5">OUT2</text>
<text x="114.7" y="434.1">OUT2</text>
<text x="68.6" y="441.1">GND</text>
<text x="78.3" y="442.5">GND</text>
<text x="103.4" y="442.5">OUT3</text>
<text x="114.7" y="441.1">OUT3</text>
<text x="180.3" y="442.6">R16</text>
<text x="219.1" y="442.6">R11</text>
<text x="230.7" y="442.5">U13</text>
<text x="69.3" y="448.2">ENA</text>
<text x="78.3" y="449.6">ENA</text>
<text x="103.4" y="449.6">OUT4</text>
<text x="114.7" y="448.2">OUT4</text>
<text x="180.3" y="445.8">220</text>
<text x="219.1" y="445.8">220</text>
<text x="230.7" y="445.7">IIC I2C Logic Level Converter Bi-directional 5V to 3V3</text>
<text x="403.9" y="447.9">C2</text>
<text x="69.3" y="455.2">ENB</text>
<text x="218.5" y="453.5">1</text>
<text x="223" y="454.9">LV1</text>
<text x="236.1" y="454.9">HV1</text>
<text x="245.2" y="453.5">12</text>
<text x="403.9" y="451">10uF</text>
<text x="4.1" y="457">G</text>
<text x="78.3" y="456.6">ENB</text>
<text x="218.5" y="460.5">2</text>
<text x="223" y="461.9">LV2</text>
<text x="236.1" y="461.9">HV2</text>
<text x="245.2" y="460.5">11</text>
<text x="371.8" y="461.5">A4988</text>
<text x="371.8" y="458.2">U15</text>
<text x="769.6" y="457">G</text>
<text x="70.1" y="462.3">IN1</text>
<text x="78.3" y="463.7">IN1</text>
<text x="218.5" y="467.6">3</text>
<text x="245.2" y="467.6">10</text>
<text x="359.6" y="465.8">1</text>
<text x="364.1" y="467.2">EN</text>
<text x="374.5" y="467.2">VMOT</text>
<text x="386.3" y="465.8">16</text>
<text x="442.4" y="465.4">J2</text>
<text x="70.1" y="469.3">IN2</text>
<text x="78.3" y="470.7">IN2</text>
<text x="223" y="469">LV</text>
<text x="238.2" y="469">HV</text>
<text x="359.6" y="469.3">2</text>
<text x="359.6" y="472.9">3</text>
<text x="364.1" y="470.7">MS1</text>
<text x="376.5" y="470.7">GND</text>
<text x="386.3" y="472.9">14</text>
<text x="386.3" y="469.3">15</text>
<text x="440.5" y="472.9">1</text>
<text x="442.4" y="468.5">KF129-5.08-4P</text>
<text x="70.1" y="476.4">IN3</text>
<text x="78.3" y="477.8">IN3</text>
<text x="218.5" y="474.6">4</text>
<text x="223" y="476">GND</text>
<text x="235.4" y="476">GND</text>
<text x="245.2" y="474.6">9</text>
<text x="359.6" y="476.4">4</text>
<text x="359.6" y="479.9">5</text>
<text x="364.1" y="474.3">MS2</text>
<text x="364.1" y="477.8">MS3</text>
<text x="379.6" y="474.3">B2</text>
<text x="379.6" y="477.8">A2</text>
<text x="386.3" y="479.9">12</text>
<text x="386.3" y="476.4">13</text>
<text x="440.5" y="476.4">2</text>
<text x="440.5" y="479.9">3</text>
<text x="444" y="474.6">1</text>
<text x="444" y="478.2">2</text>
<text x="70.1" y="483.4">IN4</text>
<text x="78.3" y="484.9">IN4</text>
<text x="218.5" y="481.7">5</text>
<text x="223" y="483.1">LV3</text>
<text x="236.1" y="483.1">HV3</text>
<text x="245.2" y="481.7">8</text>
<text x="359.6" y="483.4">6</text>
<text x="364.1" y="481.3">RST</text>
<text x="364.1" y="484.9">SLP</text>
<text x="379.6" y="484.9">B1</text>
<text x="379.6" y="481.3">A1</text>
<text x="386.3" y="483.4">11</text>
<text x="440.5" y="483.4">4</text>
<text x="444" y="481.7">3</text>
<text x="444" y="485.2">4</text>
<text x="218.5" y="488.7">6</text>
<text x="223" y="490.1">LV4</text>
<text x="236.1" y="490.1">HV4</text>
<text x="245.2" y="488.7">7</text>
<text x="359.6" y="487">7</text>
<text x="359.6" y="490.5">8</text>
<text x="364.1" y="488.4">STEP</text>
<text x="364.1" y="491.9">DIR</text>
<text x="376.8" y="488.4">VDD</text>
<text x="376.8" y="491.9">GND</text>
<text x="386.3" y="490.5">9</text>
<text x="386.3" y="487">10</text>
<text x="184.9" y="513.2">VALVE2_OFF</text>
<text x="220.1" y="513.2">VALVE2_ON</text>
<text x="184.9" y="516.3">LED0603RED</text>
<text x="220.1" y="516.3">LED0603-GREEN</text>
<text x="4.1" y="526.1">H</text>
<text x="180.3" y="527.3">R12</text>
<text x="215.5" y="527.3">R13</text>
<text x="230.7" y="525.4">U16</text>
<text x="769.6" y="526.1">H</text>
<text x="180.3" y="530.4">220</text>
<text x="215.5" y="530.4">220</text>
<text x="230.7" y="528.6">IIC I2C Logic Level Converter Bi-directional 5V to 3V3</text>
<text x="218.5" y="536.4">1</text>
<text x="223" y="537.8">LV1</text>
<text x="236.1" y="537.8">HV1</text>
<text x="245.2" y="536.4">12</text>
<text x="218.5" y="543.4">2</text>
<text x="223" y="544.8">LV2</text>
<text x="236.1" y="544.8">HV2</text>
<text x="245.2" y="543.4">11</text>
<text x="218.5" y="550.5">3</text>
<text x="223" y="551.9">LV</text>
<text x="238.2" y="551.9">HV</text>
<text x="245.2" y="550.5">10</text>
<text x="218.5" y="557.5">4</text>
<text x="245.2" y="557.5">9</text>
<text x="223" y="558.9">GND</text>
<text x="235.4" y="558.9">GND</text>
<text x="218.5" y="564.6">5</text>
<text x="223" y="566">LV3</text>
<text x="236.1" y="566">HV3</text>
<text x="245.2" y="564.6">8</text>
<text x="218.5" y="571.6">6</text>
<text x="223" y="573.1">LV4</text>
<text x="236.1" y="573.1">HV4</text>
<text x="245.2" y="571.6">7</text>
<text x="41.6" y="596.2">1</text>
<text x="110.8" y="596.2">2</text>
<text x="179.9" y="596.2">3</text>
<text x="249.1" y="596.2">4</text>
<text x="318.2" y="596.2">5</text>
<text x="387.3" y="596.2">6</text>
<text x="456.5" y="596.2">7</text>
<text x="525.6" y="596.2">8</text>
<text x="594.8" y="596.2">9</text>
<text x="663.9" y="596.2">10</text>
<text x="733.1" y="596.2">11</text>
</g>
<g font-size="2.1">
<text x="306.5" y="88">1</text>
<text x="330.5" y="88">2</text>
</g>
</svg>
